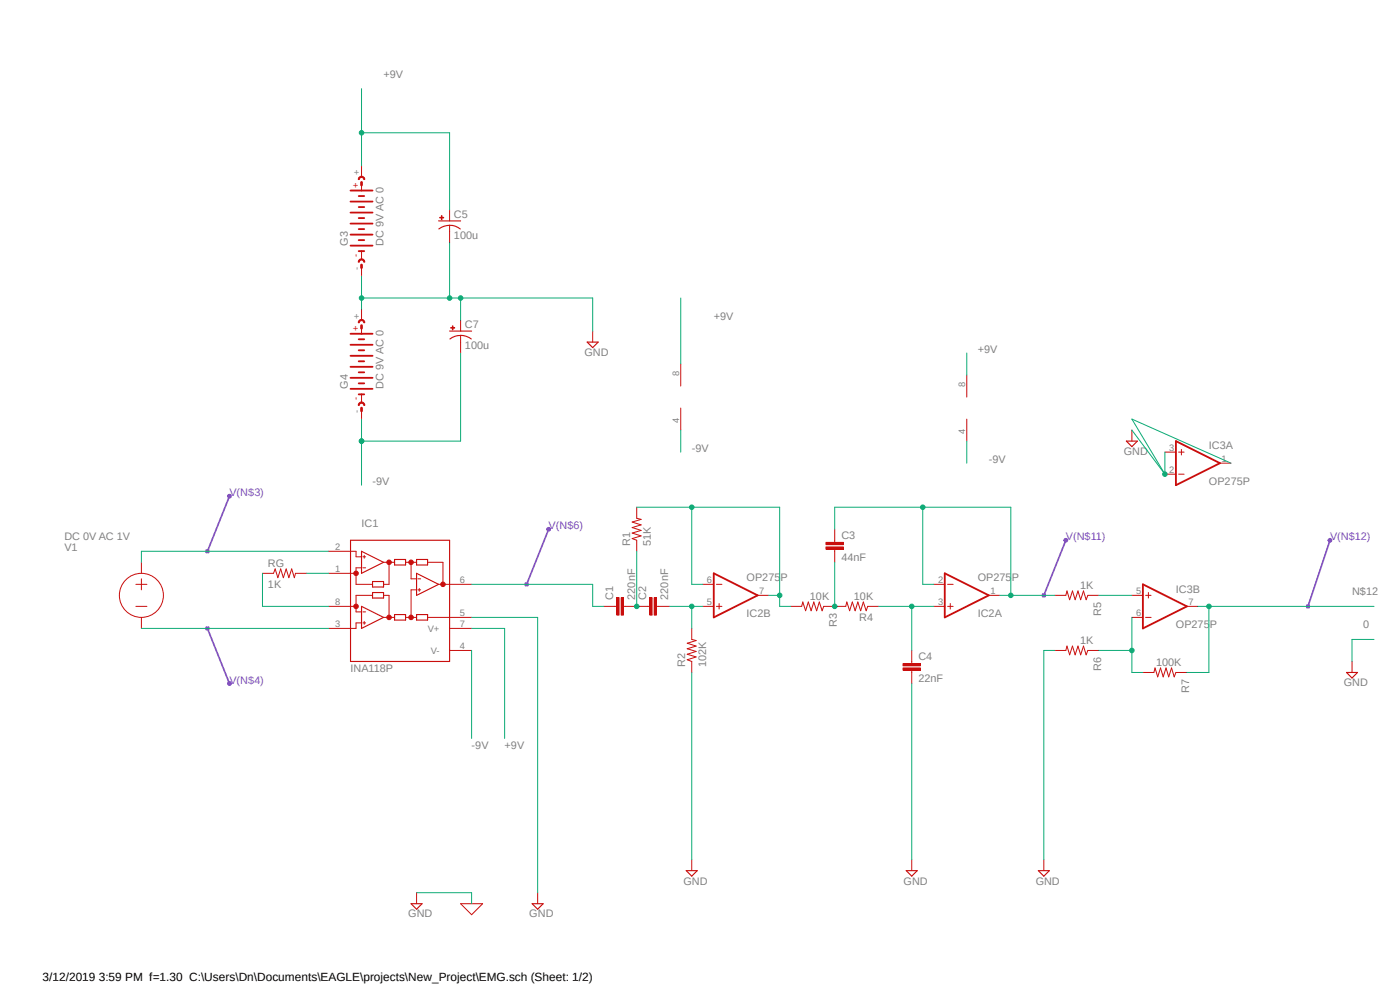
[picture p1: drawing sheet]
<svg xmlns="http://www.w3.org/2000/svg" width="420mm" height="297mm" viewBox="0 0 420 297" stroke-linecap="round" stroke-linejoin="round" font-family="sans-serif">
<path d="M18.5 19.9l395.9 255.9M414.4 19.9l-395.9 255.9" fill="none" stroke="#fff" stroke-width=".3"/>
<path d="M105.2 161.9h29.7v36.3h-29.7zM108.5 165.2l6.6 3.3-6.6 3.3zM111.8 174.3h3.3v1.6h-3.3zM111.8 177.6h3.3v1.6h-3.3zM118.4 167.7h3.3v1.6h-3.3zM125 167.7h3.3v1.6h-3.3zM125 171.8l6.6 3.3-6.6 3.3zM108.5 181.7l6.6 3.3-6.6 3.3zM118.4 184.2h3.3v1.6h-3.3zM125 184.2h3.3v1.6h-3.3z" fill="none" stroke="#c90d0c" stroke-width=".34"/>
<g fill="none" stroke="#c90d0c" stroke-width=".3">
<path d="M105.2 165.2h1.6v1.7h1.7M105.2 171.8h1.6M108.5 170.2h-1.7v4.9h5M108.9 166.9h.8M108.9 170.2h.8M109.3 166.5v.8M111.8 178.4h-5v5h1.7M115.1 168.5h3.3M115.1 178.4h1.6v6.6M116.7 168.5v6.6h-1.6M121.7 168.5h3.3M123.3 168.5v5h1.7"/>
<path d="M125 176.8h-1.7v8.2M125.4 176.8h.8M125.4 173.5h.8M125.8 176.4v.8M128.3 168.5h4.6v6.6M131.6 175.1h3.3M105.2 181.7h1.6M108.5 186.7h-1.7v1.6h-1.6M108.9 183.4h.8M108.9 186.7h.8M109.3 186.3v.8M115.1 185h3.3"/>
<path d="M121.7 185h3.3M128.3 185h6.6"/>
</g>
<circle cx="106.8" cy="171.8" r=".68" fill="#c90d0c"/>
<circle cx="106.8" cy="171.8" r=".68" fill="none" stroke="#c90d0c" stroke-width=".3"/>
<circle cx="106.8" cy="181.7" r=".68" fill="#c90d0c"/>
<circle cx="106.8" cy="181.7" r=".68" fill="none" stroke="#c90d0c" stroke-width=".3"/>
<circle cx="116.7" cy="185" r=".68" fill="#c90d0c"/>
<circle cx="116.7" cy="185" r=".68" fill="none" stroke="#c90d0c" stroke-width=".3"/>
<circle cx="123.3" cy="185" r=".68" fill="#c90d0c"/>
<circle cx="123.3" cy="185" r=".68" fill="none" stroke="#c90d0c" stroke-width=".3"/>
<circle cx="116.7" cy="168.5" r=".68" fill="#c90d0c"/>
<circle cx="116.7" cy="168.5" r=".68" fill="none" stroke="#c90d0c" stroke-width=".3"/>
<circle cx="123.3" cy="168.5" r=".68" fill="#c90d0c"/>
<circle cx="123.3" cy="168.5" r=".68" fill="none" stroke="#c90d0c" stroke-width=".3"/>
<circle cx="132.9" cy="175.1" r=".68" fill="#c90d0c"/>
<g fill="none" stroke="#c90d0c" stroke-width=".3">
<path d="M204.2 109.1v6.6M290 112.4v6.6M204.2 122.3v6.6M290 125.6v6.6M349.5 135.5h3.3M353.6 135.5h1.6M354.4 134.7v1.7M366 138.8h3.3M349.5 142.1h3.3M353.6 142.1h1.6M98.6 165.2h6.6M98.6 171.8h6.6"/>
<path d="M134.9 175.1h6.6M210.8 175.1h3.3M214.9 175.1h1.7M227.3 178.4h3.3M280.1 175.1h3.3M284.3 175.1h1.6M296.6 178.4h3.3M339.6 178.4h3.3M343.7 178.4h1.6M344.5 177.6v1.6M98.6 188.3h6.6M98.6 181.7h6.6"/>
<path d="M134.9 188.3h6.6M134.9 194.9h6.6M134.9 185h6.6M184.4 181.7h.6M187 181.7h.7M210.8 181.7h3.3M214.9 181.7h1.7M215.7 180.9v1.6M280.1 181.7h3.3M284.3 181.7h1.6M285.1 180.9v1.6M339.6 185h3.3"/>
<path d="M343.7 185h1.6M356.1 181.7h3.3M161.3 267.5v3.3"/>
<circle cx="132.9" cy="175.1" r=".68"/>
</g>
<path d="M352.8 132.2l13.2 6.6-13.2 6.6zM214.1 171.8l13.2 6.6-13.2 6.6zM283.4 171.8l13.2 6.6-13.2 6.6zM342.9 175.1l13.2 6.6-13.2 6.6z" fill="none" stroke="#c90d0c" stroke-width=".55"/>
<path d="M159.6 270.8h3.3l-1.6 1.7z" fill="none" stroke="#c90d0c" stroke-width=".34"/>
<path d="M186.4 179.1h.6v5.3h-.6z" fill-rule="evenodd" fill="#c90d0c"/>
<path d="M186.4 179.1h.6v5.3h-.6z" fill="none" stroke="#c90d0c" stroke-width=".3"/>
<path d="M185 179.1h.7v5.3h-.7z" fill-rule="evenodd" fill="#c90d0c"/>
<path d="M185 179.1h.7v5.3h-.7zM181.1 181.7h3.3M187.7 181.7h3.3M194.3 181.7h.6M196.9 181.7h.7" fill="none" stroke="#c90d0c" stroke-width=".3"/>
<path d="M196.3 179.1h.6v5.3h-.6z" fill-rule="evenodd" fill="#c90d0c"/>
<path d="M196.3 179.1h.6v5.3h-.6z" fill="none" stroke="#c90d0c" stroke-width=".3"/>
<path d="M194.9 179.1h.7v5.3h-.7z" fill-rule="evenodd" fill="#c90d0c"/>
<path d="M191 152v3.3l1.3 .4-2.6 .8 2.6 .8-2.6 .8 2.6 .9-2.6 .8 2.6 .8-2.6 .8 1.3 .5v3.3M78.7 171.8h3.3l.5-1.3 .9 2.6 .8-2.6 .8 2.6 .9-2.6 .8 2.6 .8-2.6 .8 2.6 .3-1.3h3.3M194.9 179.1h.7v5.3h-.7zM250.4 161.9v.7M250.4 164.5v.7M191 181.7h3.3M197.6 181.7h3.3M207.5 188.3v3.3l1.3 .4-2.6 .8 2.6 .8-2.6 .8 2.6 .8-2.6 .9 2.6 .8-2.6 .8 1.3 .5v3.3M237.2 181.7h3.3l.3-1.3 .9 2.6 .8-2.6 .8 2.6 .8-2.6 .9 2.6 .8-2.6 .8 2.6 .5-1.3h6.6l.3-1.3 .9 2.6 .8-2.6 .8 2.6 .8-2.6 .9 2.6 .8-2.6 .8 2.6 .5-1.3h3.3" fill="none" stroke="#c90d0c" stroke-width=".3"/>
<path d="M247.8 163.9h5.2v.7h-5.2z" fill-rule="evenodd" fill="#c90d0c"/>
<path d="M247.8 163.9h5.2v.7h-5.2z" fill="none" stroke="#c90d0c" stroke-width=".3"/>
<path d="M247.8 162.6h5.2v.6h-5.2z" fill-rule="evenodd" fill="#c90d0c"/>
<path d="M250.4 158.6v3.3M247.8 162.6h5.2v.6h-5.2zM250.4 165.2v3.3M273.5 198.2v.7M273.5 200.9v.6" fill="none" stroke="#c90d0c" stroke-width=".3"/>
<path d="M270.9 200.2h5.2v.7h-5.2z" fill-rule="evenodd" fill="#c90d0c"/>
<path d="M270.9 200.2h5.2v.7h-5.2z" fill="none" stroke="#c90d0c" stroke-width=".3"/>
<path d="M270.9 198.9h5.2v.7h-5.2z" fill-rule="evenodd" fill="#c90d0c"/>
<path d="M108.5 55.5v1.6M108.5 75.3v2.5M316.4 178.4h3.3l.4-1.3 .8 2.6 .8-2.6 .8 2.6 .9-2.6 .8 2.6 .8-2.6 .8 2.6 .5-1.3h3.3M270.9 198.9h5.2v.7h-5.2zM273.5 194.9v3.3M316.4 194.9h3.3l.4-1.3 .8 2.7 .8-2.7 .8 2.7 .9-2.7 .8 2.7 .8-2.7 .8 2.7 .5-1.4h3.3M405.6 198.2v3.3M273.5 201.5v3.4M342.9 201.5h3.3l.3-1.3 .8 2.7 .8-2.7 .9 2.7 .8-2.7 .8 2.7 .9-2.7 .8 2.7 .5-1.4h3.3M207.5 257.6v3.3M273.5 257.6v3.3M313.1 257.6v3.3" fill="none" stroke="#c90d0c" stroke-width=".3"/>
<path d="M403.9 201.5h3.3l-1.6 1.7zM205.9 260.9h3.3l-1.7 1.7zM271.9 260.9h3.3l-1.7 1.7zM311.5 260.9h3.3l-1.7 1.7z" fill="none" stroke="#c90d0c" stroke-width=".34"/>
<path d="M105.2 57.1h6.6M107.6 58.8h1.7M105.2 73.6h6.6M105.2 70.3h6.6M105.2 67h6.6M105.2 63.7h6.6M105.2 60.4h6.6M107.6 75.3h1.7M107.6 72h1.7M107.6 68.7h1.7M107.6 65.4h1.7M107.6 62.1h1.7" fill="none" stroke="#c90d0c" stroke-width=".55"/>
<path d="M107.6 53.3a.99 .99 0 0 1 1.1-.5 .99 .99 0 0 1 .7 1h-.3a.68 .68 0 0 0-.6-.6 .68 .68 0 0 0-.7 .6h-.3z" fill-rule="evenodd" fill="#c90d0c"/>
<path d="M107.6 53.3a.99 .99 0 0 1 1.1-.5 .99 .99 0 0 1 .7 1h-.3a.68 .68 0 0 0-.6-.6 .68 .68 0 0 0-.7 .6h-.3z" fill="none" stroke="#c90d0c" stroke-width=".3"/>
<path d="M107.6 78a.99 .99 0 0 1 1.1-.4 .99 .99 0 0 1 .7 1h-.3a.68 .68 0 0 0-.6-.7 .68 .68 0 0 0-.7 .7h-.3z" fill-rule="evenodd" fill="#c90d0c"/>
<path d="M108.5 49.7v3.3M107.6 78a.99 .99 0 0 1 1.1-.4 .99 .99 0 0 1 .7 1h-.3a.68 .68 0 0 0-.6-.7 .68 .68 0 0 0-.7 .7h-.3zM108.5 79.4v3.3M108.5 98.4v1.6M108.5 118.2v2.4" fill="none" stroke="#c90d0c" stroke-width=".3"/>
<path d="M108.5 54.7v.8M108.5 79.4v.8" fill="none" stroke="#c90d0c" stroke-width=".8"/>
<path d="M105.2 116.5h6.6M105.2 100h6.6M105.2 113.2h6.6M105.2 109.9h6.6M105.2 106.6h6.6M105.2 103.3h6.6M107.6 118.2h1.7M107.6 114.9h1.7M107.6 111.6h1.7M107.6 108.3h1.7M107.6 105h1.7M107.6 101.7h1.7" fill="none" stroke="#c90d0c" stroke-width=".55"/>
<path d="M107.6 96.2a.99 .99 0 0 1 1.1-.4 .99 .99 0 0 1 .7 .9h-.3a.68 .68 0 0 0-.6-.6 .68 .68 0 0 0-.7 .6h-.3z" fill-rule="evenodd" fill="#c90d0c"/>
<path d="M107.6 96.2a.99 .99 0 0 1 1.1-.4 .99 .99 0 0 1 .7 .9h-.3a.68 .68 0 0 0-.6-.6 .68 .68 0 0 0-.7 .6h-.3z" fill="none" stroke="#c90d0c" stroke-width=".3"/>
<path d="M107.6 120.9a.98 .98 0 0 1 1.1-.4 .98 .98 0 0 1 .7 1h-.3a.68 .68 0 0 0-.6-.7 .68 .68 0 0 0-.7 .7h-.3z" fill-rule="evenodd" fill="#c90d0c"/>
<path d="M134.9 67.5v2M108.5 92.6v3.3M107.6 120.9a.98 .98 0 0 1 1.1-.4 .98 .98 0 0 1 .7 1h-.3a.68 .68 0 0 0-.6-.7 .68 .68 0 0 0-.7 .7h-.3zM108.5 122.3v3.3" fill="none" stroke="#c90d0c" stroke-width=".3"/>
<path d="M108.5 97.6v.8M108.5 122.3v.8" fill="none" stroke="#c90d0c" stroke-width=".8"/>
<path d="M131.6 66.2h6.6M131.7 68.6a5.3 5.3 0 0 1 6.4 0" fill="none" stroke="#c90d0c" stroke-width=".34"/>
<path d="M131.9 65.2h1.2v.1h-1.2z" fill-rule="evenodd" fill="#c90d0c"/>
<path d="M131.9 65.2h1.2v.1h-1.2z" fill="none" stroke="#c90d0c" stroke-width=".3"/>
<path d="M132.4 64.6h.2v1.2h-.2z" fill-rule="evenodd" fill="#c90d0c"/>
<path d="M132.4 64.6h.2v1.2h-.2zM134.9 62.9v3.3M134.9 69.5v3.3M138.2 100.5v2" fill="none" stroke="#c90d0c" stroke-width=".3"/>
<path d="M134.9 99.2h6.6M138.2 100.5a5.5 5.5 0 0 1 3.2 1.1M138.2 100.5a5.1 5.1 0 0 0-3.2 1.1" fill="none" stroke="#c90d0c" stroke-width=".34"/>
<path d="M135.2 98.2h1.2v.1h-1.2z" fill-rule="evenodd" fill="#c90d0c"/>
<path d="M135.2 98.2h1.2v.1h-1.2z" fill="none" stroke="#c90d0c" stroke-width=".3"/>
<path d="M135.7 97.7h.2v1.1h-.2z" fill-rule="evenodd" fill="#c90d0c"/>
<g fill="none" stroke="#c90d0c" stroke-width=".3">
<path d="M135.7 97.7h.2v1.1h-.2zM138.2 95.9v3.3M177.8 99.2v3.3M138.2 102.5v3.3M339.6 128.9v3.3M40.8 175.1h3.3M42.4 168.5v3.3M42.4 173.5v3.3M40.8 181.7h3.3M42.4 185v3.3M125 267.5v3.3M138.2 270.8h6.6l-3.3 3.4z"/>
<circle cx="42.4" cy="178.4" r="6.6"/>
</g>
<path d="M176.1 102.5h3.4l-1.7 1.7zM337.9 132.2h3.3l-1.6 1.7zM123.3 270.8h3.3l-1.6 1.7z" fill="none" stroke="#c90d0c" stroke-width=".34"/>
<path d="M164.6 158.6l-6.6 16.5M157.6 174.8h.7v.7h-.7z" fill="none" stroke="#8252c2" stroke-width=".51"/>
<path d="M164.1 158.3l.3-.2 .7 .2v.7l-.7 .2-.4-.6h.7h-.7z" fill-rule="evenodd" fill="#8252c2"/>
<path d="M164.1 158.3l.3-.2 .7 .2v.7l-.7 .2-.4-.6h.7h-.7z" fill="none" stroke="#8252c2" stroke-width=".3"/>
<path d="M312.8 178.1h.7v.7h-.7zM319.7 161.9l-6.6 16.5" fill="none" stroke="#8252c2" stroke-width=".51"/>
<path d="M319.3 161.6l.3-.2 .6 .2v.7l-.3 .2-.6-.2-.1-.4h.6h-.6z" fill-rule="evenodd" fill="#8252c2"/>
<path d="M319.3 161.6l.3-.2 .6 .2v.7l-.3 .2-.6-.2-.1-.4h.6h-.6z" fill="none" stroke="#8252c2" stroke-width=".3"/>
<path d="M399 161.9l-6.6 19.8M392 181.4h.7v.7h-.7z" fill="none" stroke="#8252c2" stroke-width=".51"/>
<path d="M398.5 161.6l.3-.2 .7 .2v.7l-.3 .2-.7-.2-.1-.4h.7h-.7z" fill-rule="evenodd" fill="#8252c2"/>
<path d="M398.5 161.6l.3-.2 .7 .2v.7l-.3 .2-.7-.2-.1-.4h.7h-.7z" fill="none" stroke="#8252c2" stroke-width=".3"/>
<path d="M68.8 148.7l-6.6 16.5M61.9 164.9h.7v.7h-.7z" fill="none" stroke="#8252c2" stroke-width=".51"/>
<path d="M68.4 148.4l.3-.2 .6 .2v.7l-.3 .2-.6-.2-.2-.4h.7h-.7z" fill-rule="evenodd" fill="#8252c2"/>
<path d="M68.4 148.4l.3-.2 .6 .2v.7l-.3 .2-.6-.2-.2-.4h.7h-.7z" fill="none" stroke="#8252c2" stroke-width=".3"/>
<path d="M61.9 188h.7v.7h-.7zM62.2 188.3l6.6 16.6" fill="none" stroke="#8252c2" stroke-width=".51"/>
<path d="M68.4 204.5l.3-.2 .6 .2v.7l-.3 .2-.6-.2-.2-.3 .7-.1-.7 .1z" fill-rule="evenodd" fill="#8252c2"/>
<path d="M68.4 204.5l.3-.2 .6 .2v.7l-.3 .2-.6-.2-.2-.3 .7-.1-.7 .1z" fill="none" stroke="#8252c2" stroke-width=".3"/>
<path d="M108.5 82.7v9.9M108.5 89.3h26.4M78.7 171.8v9.9h19.9M91.9 171.8h6.7M141.5 185h19.8v82.5M316.4 194.9h-3.3v62.7M412.2 191.6h-6.6v6.6M207.5 201.5v56.1M273.5 204.9v52.7" fill="none" stroke="#0dab76" stroke-width=".3"/>
<circle cx="108.5" cy="89.3" r=".68" fill="#0dab76"/>
<g fill="none" stroke="#0dab76" stroke-width=".3">
<path d="M134.9 72.8v16.5h3.3v6.6"/>
<circle cx="108.5" cy="89.3" r=".68"/>
</g>
<circle cx="134.9" cy="89.3" r=".68" fill="#0dab76"/>
<g fill="none" stroke="#0dab76" stroke-width=".3">
<path d="M138.2 89.3h39.6"/>
<circle cx="134.9" cy="89.3" r=".68"/>
</g>
<circle cx="138.2" cy="89.3" r=".68" fill="#0dab76"/>
<g fill="none" stroke="#0dab76" stroke-width=".3">
<path d="M177.8 89.3v9.9M349.5 135.5v6.6"/>
<circle cx="138.2" cy="89.3" r=".68"/>
</g>
<circle cx="349.5" cy="142.1" r=".68" fill="#0dab76"/>
<g fill="none" stroke="#0dab76" stroke-width=".3">
<path d="M339.6 128.9l9.9 13.2-9.9-16.5 29.7 13.2M141.5 175.1h36.3v6.6h3.3M191 165.2v16.5M125 267.5h16.5v3.3"/>
<circle cx="349.5" cy="142.1" r=".68"/>
</g>
<circle cx="191" cy="181.7" r=".68" fill="#0dab76"/>
<g fill="none" stroke="#0dab76" stroke-width=".3">
<path d="M200.9 181.7h9.9M207.5 181.7v6.6"/>
<circle cx="191" cy="181.7" r=".68"/>
</g>
<circle cx="207.5" cy="181.7" r=".68" fill="#0dab76"/>
<g fill="none" stroke="#0dab76" stroke-width=".3">
<path d="M191 152h42.9v29.7h3.3M207.5 152v23.1h3.3"/>
<circle cx="207.5" cy="181.7" r=".68"/>
</g>
<circle cx="207.5" cy="152" r=".68" fill="#0dab76"/>
<g fill="none" stroke="#0dab76" stroke-width=".3">
<path d="M230.6 178.4h3.3"/>
<circle cx="207.5" cy="152" r=".68"/>
</g>
<circle cx="233.9" cy="178.4" r=".68" fill="#0dab76"/>
<g fill="none" stroke="#0dab76" stroke-width=".3">
<path d="M250.4 168.5v13.2"/>
<circle cx="233.9" cy="178.4" r=".68"/>
</g>
<circle cx="250.4" cy="181.7" r=".68" fill="#0dab76"/>
<g fill="none" stroke="#0dab76" stroke-width=".3">
<path d="M263.6 181.7h16.5M273.5 181.7v13.2"/>
<circle cx="250.4" cy="181.7" r=".68"/>
</g>
<circle cx="273.5" cy="181.7" r=".68" fill="#0dab76"/>
<g fill="none" stroke="#0dab76" stroke-width=".3">
<path d="M276.8 152v23.1M303.2 152h-52.8v6.6"/>
<circle cx="273.5" cy="181.7" r=".68"/>
</g>
<circle cx="276.8" cy="152" r=".68" fill="#0dab76"/>
<g fill="none" stroke="#0dab76" stroke-width=".3">
<path d="M303.2 152v26.4M276.8 175.1h3.3M299.9 178.4h16.5"/>
<circle cx="276.8" cy="152" r=".68"/>
</g>
<circle cx="303.2" cy="178.4" r=".68" fill="#0dab76"/>
<g fill="none" stroke="#0dab76" stroke-width=".3">
<path d="M359.4 181.7h52.8M362.7 181.7v19.8h-6.6"/>
<circle cx="303.2" cy="178.4" r=".68"/>
</g>
<circle cx="362.7" cy="181.7" r=".68" fill="#0dab76"/>
<g fill="none" stroke="#0dab76" stroke-width=".3">
<path d="M329.6 194.9h10M339.6 185v16.5h3.3"/>
<circle cx="362.7" cy="181.7" r=".68"/>
</g>
<circle cx="339.6" cy="194.9" r=".68" fill="#0dab76"/>
<g fill="none" stroke="#0dab76" stroke-width=".3">
<path d="M98.6 165.2h-56.2v3.3M329.6 178.4h10M42.4 188.3h56.2"/>
<circle cx="339.6" cy="194.9" r=".68"/>
</g>
<circle cx="108.5" cy="132.2" r=".68" fill="#0dab76"/>
<g fill="none" stroke="#0dab76" stroke-width=".3">
<path d="M108.5 26.6v23.1M108.5 39.8h26.4v23.1"/>
<circle cx="108.5" cy="132.2" r=".68"/>
</g>
<circle cx="108.5" cy="39.8" r=".68" fill="#0dab76"/>
<g fill="none" stroke="#0dab76" stroke-width=".3">
<path d="M204.2 89.3v19.8M290 105.8v6.6M108.5 125.6v19.8M108.5 132.2h29.7M141.5 188.3h9.9v33"/>
<circle cx="108.5" cy="39.8" r=".68"/>
</g>
<circle cx="108.5" cy="132.2" r=".68" fill="#0dab76"/>
<g fill="none" stroke="#0dab76" stroke-width=".3">
<path d="M138.2 105.8v26.4M204.2 128.9v6.6M290 132.2v6.6M141.5 194.9v26.4"/>
<circle cx="108.5" cy="132.2" r=".68"/>
</g>
<text font-size="3.6" x="12.8" y="294">3/12/2019 3:59 PM f=1.30 C:\Users\Dn\Documents\EAGLE\projects\New_Project\EMG.sch (Sheet: 1/2)</text>
<g font-size="3.3" fill="#808080">
<text x="115.1" y="23.3">+9V</text>
<text x="136.2" y="65.4">C5</text>
<text x="136.2" y="71.7">100u</text>
<text x="104.3" y="73.6" transform="rotate(-90 104.3 73.6)">G3</text>
<text x="115.1" y="73.6" transform="rotate(-90 115.1 73.6)">DC 9V AC 0</text>
<text x="214.1" y="95.9">+9V</text>
<text x="139.5" y="98.4">C7</text>
<text x="139.5" y="104.6">100u</text>
<text x="175.3" y="106.6">GND</text>
<text x="293.3" y="105.8">+9V</text>
<text x="104.3" y="116.5" transform="rotate(-90 104.3 116.5)">G4</text>
<text x="115.1" y="116.5" transform="rotate(-90 115.1 116.5)">DC 9V AC 0</text>
<text x="207.5" y="135.5">-9V</text>
<text x="337.1" y="136.4">GND</text>
<text x="362.7" y="134.7">IC3A</text>
<text x="296.6" y="138.8">-9V</text>
<text x="111.8" y="145.4">-9V</text>
<text x="362.7" y="145.4">OP275P</text>
<text x="19.3" y="161.9">DC 0V AC 1V</text>
<text x="108.5" y="157.8">IC1</text>
<text x="252.4" y="161.4">C3</text>
<text x="19.3" y="165.2">V1</text>
<text x="189.1" y="163.6" transform="rotate(-90 189.1 163.6)">R1</text>
<text x="195.3" y="163.6" transform="rotate(-90 195.3 163.6)">51K</text>
<text x="80.4" y="169.9">RG</text>
<text x="252.4" y="168">44nF</text>
<text x="80.4" y="176.1">1K</text>
<text x="183.9" y="179.7" transform="rotate(-90 183.9 179.7)">C1</text>
<text x="190.5" y="179.7" transform="rotate(-90 190.5 179.7)">220nF</text>
<text x="193.8" y="179.7" transform="rotate(-90 193.8 179.7)">C2</text>
<text x="200.4" y="179.7" transform="rotate(-90 200.4 179.7)">220nF</text>
<text x="224" y="174.2">OP275P</text>
<text x="243" y="179.7">10K</text>
<text x="256.2" y="179.7">10K</text>
<text x="293.3" y="174.2">OP275P</text>
<text x="324" y="176.5">1K</text>
<text x="352.8" y="177.6">IC3B</text>
<text x="405.6" y="178.4">N$12</text>
<text x="224" y="184.9">IC2B</text>
<text x="293.3" y="184.9">IC2A</text>
<text x="330.3" y="184.6" transform="rotate(-90 330.3 184.6)">R5</text>
<text x="251.1" y="187.9" transform="rotate(-90 251.1 187.9)">R3</text>
<text x="257.8" y="186">R4</text>
<text x="352.8" y="188.3">OP275P</text>
<text x="408.9" y="188.3">0</text>
<text x="275.5" y="197.7">C4</text>
<text x="324" y="193">1K</text>
<text x="105.2" y="201.6">INA118P</text>
<text x="205.6" y="199.9" transform="rotate(-90 205.6 199.9)">R2</text>
<text x="211.8" y="199.9" transform="rotate(-90 211.8 199.9)">102K</text>
<text x="330.3" y="201.1" transform="rotate(-90 330.3 201.1)">R6</text>
<text x="346.8" y="199.6">100K</text>
<text x="275.5" y="204.3">22nF</text>
<text x="356.7" y="207.7" transform="rotate(-90 356.7 207.7)">R7</text>
<text x="403.1" y="205.7">GND</text>
<text x="141.5" y="224.6">-9V</text>
<text x="151.4" y="224.6">+9V</text>
<text x="205" y="265.1">GND</text>
<text x="271.1" y="265.1">GND</text>
<text x="310.7" y="265.1">GND</text>
<text x="122.5" y="275">GND</text>
<text x="158.8" y="275">GND</text>
</g>
<g font-size="3.3" fill="#8252c2">
<text x="68.8" y="148.7">V(N$3)</text>
<text x="164.6" y="158.6">V(N$6)</text>
<text x="319.7" y="161.9">V(N$11)</text>
<text x="399" y="161.9">V(N$12)</text>
<text x="68.8" y="204.9">V(N$4)</text>
</g>
<g font-size="2.8" fill="#808080">
<text x="108" y="52.5" transform="rotate(-90 108 52.5)">+</text>
<text x="108" y="80.8" transform="rotate(-90 108 80.8)">-</text>
<text x="108" y="95.5" transform="rotate(-90 108 95.5)">+</text>
<text x="203.8" y="112.7" transform="rotate(-90 203.8 112.7)">8</text>
<text x="289.6" y="116" transform="rotate(-90 289.6 116)">8</text>
<text x="108" y="123.7" transform="rotate(-90 108 123.7)">-</text>
<text x="203.8" y="126.9" transform="rotate(-90 203.8 126.9)">4</text>
<text x="289.6" y="130.2" transform="rotate(-90 289.6 130.2)">4</text>
<text x="350.7" y="135">3</text>
<text x="350.7" y="141.6">2</text>
<text x="366.4" y="138.3">1</text>
<text x="100.5" y="164.8">2</text>
<text x="100.5" y="171.4">1</text>
<text x="137.9" y="174.7">6</text>
<text x="212.1" y="174.7">6</text>
<text x="227.8" y="178">7</text>
<text x="281.4" y="174.7">2</text>
<text x="297.1" y="178">1</text>
<text x="340.8" y="178">5</text>
<text x="100.5" y="181.3">8</text>
<text x="137.9" y="184.6">5</text>
<text x="212.1" y="181.3">5</text>
<text x="281.4" y="181.3">3</text>
<text x="340.8" y="184.6">6</text>
<text x="356.5" y="181.3">7</text>
<text x="100.5" y="187.9">3</text>
<text x="128.3" y="189.3">V+</text>
<text x="137.9" y="187.9">7</text>
<text x="129.2" y="195.9">V-</text>
<text x="137.9" y="194.5">4</text>
</g>
<g font-size="2.8" fill="#c90d0c">
<text x="107.6" y="56.3" transform="rotate(-90 107.6 56.3)">+</text>
<text x="107.6" y="76.9" transform="rotate(-90 107.6 76.9)">-</text>
<text x="107.6" y="99.2" transform="rotate(-90 107.6 99.2)">+</text>
<text x="107.6" y="119.8" transform="rotate(-90 107.6 119.8)">-</text>
</g>
</svg>
